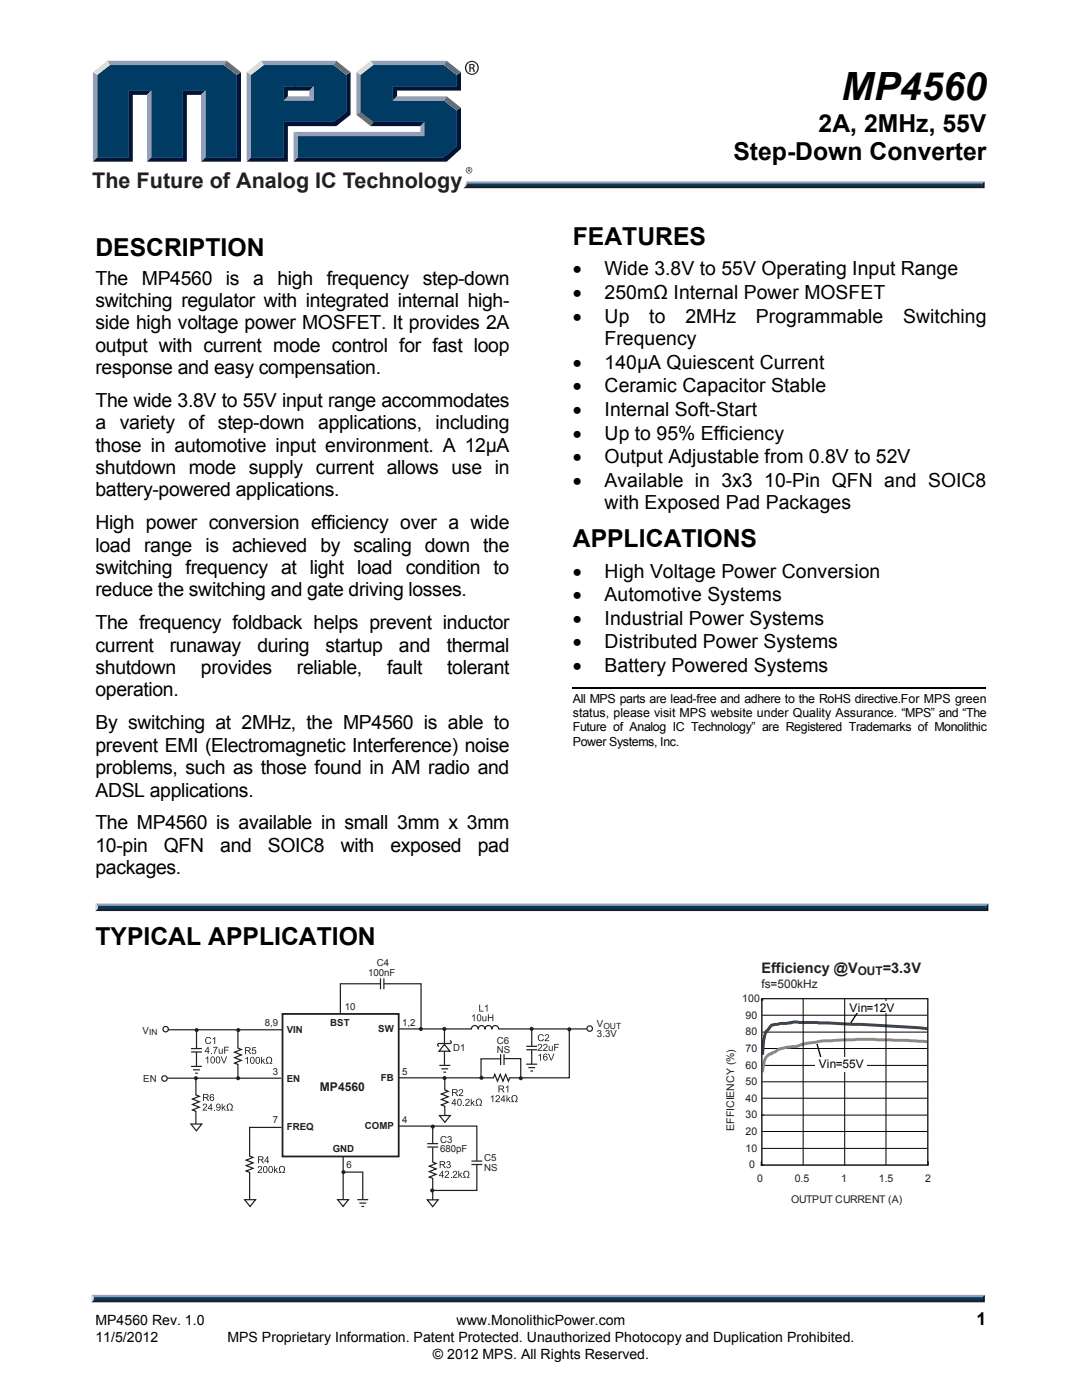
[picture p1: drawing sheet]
<svg xmlns="http://www.w3.org/2000/svg" width="216mm" height="279mm" viewBox="0 0 216 279" stroke-linecap="round" stroke-linejoin="round" font-family="sans-serif">
<path d="M18.7 259.2h177.4l.4 .7h-178.3z" fill="#231f20"/>
<path d="M18.3 258.4h178.2l-.4 .8h-177.4z" fill="#94a0b9"/>
<path d="M196.5 258.4v1.5l-.4-.4v-.6z" fill="#001339"/>
<path d="M18.7 258.9h177.4v.6h-177.4z" fill="#003b63"/>
<g fill="#dcddde">
<path d="M18.2 258.4l.5 .5v.5l-.5 .5z"/>
<path d="M93 36.2h.6l-.5 1.4h-.6z"/>
</g>
<path d="M93 36.2h103.5l-.4 .7h-102.8z" fill="#94a0b9"/>
<path d="M92.5 37.6l.8-.7h102.8l.4 .7z" fill="#231f20"/>
<path d="M196.1 36.6l.4-.4v1.4l-.4-.4z" fill="#001339"/>
<path d="M93.2 36.6h102.9v.6h-103.1z" fill="#003b63"/>
<path d="M56.6 20.1l.9-.9h4.2l.9 .9z" fill="#94a0b9"/>
<g fill="#003b63">
<path d="M19.4 15l2.5-2h22.8l2.5 2v16.4h-6.2v-13.3h-4.6v13.3h-6.2v-13.3h-4.6v13.3h-6.2z"/>
<path d="M50.1 15l2.5-2h6.8v4.2h-2.8v2.9h6v-2.9h-4v-4.2h7.9l2.6 2v7.3l-2.6 2h-9.9v7.1h-6.5z"/>
<path d="M59.3 27.2h25.3v-2.9h-10.2l-2.6-2v-7.3l2.6-2h14.1l2.6 2v2.2h-12.7v2.9h10.1l2.6 2v7l-2.6 2.3h-29.2z"/>
</g>
<path d="M73.9 12.1h15.2l-.6 .9h-14z" fill="#94a0b9"/>
<path d="M71.1 14.4l2.8-2.3 .6 .9-2.5 2z" fill="#dcddde"/>
<path d="M71.1 14.4l.9 .6v7.3l-.9 .6z" fill="#94a0b9"/>
<path d="M71.1 22.9l.9-.6 2.5 2-.6 .9z" fill="#547194"/>
<path d="M74.5 24.3h10.2l-.8 .9h-10z" fill="#001339"/>
<g fill="#94a0b9">
<path d="M58.6 26.3h25.3v-1.1l.8-.9v2.9h-25.3z"/>
<path d="M58.6 26.3l.8 .9v4.2l-.8 .9z"/>
</g>
<path d="M78.4 17.2h12.7v-2.2l.9-.6v3.7h-12.8v1.1l-.8 .9z" fill="#001339"/>
<path d="M78.4 20.1l.8-.9h9.9l-.5 .9z" fill="#94a0b9"/>
<path d="M89.1 19.2l2.9 2.3-.9 .6-2.6-2z" fill="#547194"/>
<g fill="#001339">
<path d="M58.6 32.3l.8-.9h29.1l2.6-2.3v-7l.9-.6v8.2l-2.9 2.6z"/>
<path d="M56.6 24.3h9.9l2.6-2v-7.3l.8-.6v8.5l-2.8 2.3h-9.6v7.1h-8.3l.9-.9h6.5z"/>
</g>
<path d="M67.1 12.1l2.8 2.3-.8 .6-2.6-2z" fill="#547194"/>
<path d="M52.1 12.1h15l-.6 .9h-13.9z" fill="#94a0b9"/>
<path d="M49.2 14.4l2.9-2.3 .5 .9-2.5 2z" fill="#dcddde"/>
<g fill="#94a0b9">
<path d="M49.2 14.4l.9 .6v16.4l-.9 .9z"/>
<path d="M61.7 18.1l.9-.9v2.9l-.9-.9z"/>
</g>
<g fill="#001339">
<path d="M56.6 17.2h6l-.9 .9h-4.2v1.1l-.9 .9z"/>
<path d="M47.2 15l.9-.6v17.9h-8l.9-.9h6.2z"/>
</g>
<path d="M45.2 12.1l2.9 2.3-.9 .6-2.5-2z" fill="#547194"/>
<path d="M21.4 12.1h23.8l-.5 .9h-22.8z" fill="#94a0b9"/>
<path d="M18.5 14.4l2.9-2.3 .5 .9-2.5 2z" fill="#dcddde"/>
<path d="M18.5 14.4l.9 .6v16.4l-.9 .9z" fill="#94a0b9"/>
<path d="M25.6 18.1h4.6l-.9 .8h-2.8v13.4h-8l.9-.9h6.2z" fill="#001339"/>
<path d="M29.3 18.9l.9-.8v13.3l-.9 .9z" fill="#94a0b9"/>
<path d="M36.4 18.1h4.6l-.9 .8h-2.8v13.4h-8l.9-.9h6.2z" fill="#001339"/>
<path d="M40.1 18.9l.9-.8v13.3l-.9 .9z" fill="#94a0b9"/>
<path d="M89.1 12.1l2.9 2.3-.9 .6-2.6-2z" fill="#547194"/>
<g fill="#231f20">
<path d="M92.8 13.5a1.4 1.4 0 0 1 2.8 0 1.4 1.4 0 0 1-2.8 0zM93 13.5a1.16 1.16 0 0 0 2.3 0 1.16 1.16 0 0 0-2.3 0zM93.6 12.8a.78 .78 0 0 1 1.1 .4l-.3 .4 .2 .2 .2 .6h-.3l-.2-.6-.2-.1h-.2v.7h-.3zM93.9 13v.5l.5-.1-.1-.4z"/>
<path d="M92.9 34a.65 .65 0 0 1 1.3 0 .65 .65 0 0 1-1.3 0zM93.1 34a.54 .54 0 0 0 1 0 .54 .54 0 0 0-1 0zM93.4 33.6l.4 .1-.1 .3 .2 .4-.3-.4-.2 .4zM93.5 33.7v.3l.2-.1v-.2z"/>
</g>
<path d="M114.3 137.3h82.4" fill="none" stroke="#000" stroke-width=".34"/>
<path d="M19.5 181.1h177.3l.4 .7h-178.1z" fill="#231f20"/>
<path d="M19.1 180.3h178.1l-.4 .8h-177.3z" fill="#94a0b9"/>
<path d="M197.2 180.3v1.5l-.4-.4v-.6z" fill="#001339"/>
<path d="M19.5 180.8h177.3v.6h-177.3z" fill="#003b63"/>
<path d="M19 180.3l.5 .5v.6l-.5 .4z" fill="#dcddde"/>
<g fill="#231f20" stroke="#231f20" stroke-width=".24">
<path d="M38.1 212.8h2.2z"/>
<path d="M38.1 209.9h2.2z"/>
</g>
<path d="M38.1 209.3h2.2M38.5 213.5h1.4M38.9 214.2h.6M39.2 209.9v2.9M39.2 205.5v3.7" fill="none" stroke="#231f20" stroke-width=".24"/>
<g fill="#231f20">
<path d="M41.1 207.1l.7-.1 .3 .3-.2 .1a.49 .49 0 0 0-.7-.2 .49 .49 0 0 0 0 .8 .42 .42 0 0 0 .4 .2 .42 .42 0 0 0 .4-.3h.1a.68 .68 0 0 1-1 .3 .68 .68 0 0 1 0-1.1z"/>
<path d="M42.4 207.3l.5-.3v1.4h-.1v-1.1l-.4 .2z"/>
<path d="M42.1 210.1h.2v.2h-.2z"/>
<path d="M42.5 208.9h.9l-.5 1.4h-.2l.1-.4 .4-.8h-.7z"/>
<path d="M43.6 209.3h.2v.5a.25 .25 0 0 0 .3 .4 .25 .25 0 0 0 .2-.4v-.5h.1v1h-.1v-.2a.35 .35 0 0 1-.4 .2 .35 .35 0 0 1-.3-.4z"/>
<path d="M44.7 208.9h1v.2h-.8v.4h.7v.2h-.7v.6h-.2z"/>
<path d="M41 211.2l.5-.4v1.4h-.1v-1.1l-.4 .2z"/>
<path d="M44.1 210.8h.2l.4 1.3 .4-1.3h.2l-.5 1.4h-.2z"/>
<path d="M91.7 217.5a.48 .48 0 0 1 .7 .2 .48 .48 0 0 1-.4 .6l-.2 .3h.6v.1h-.9l.2-.3a.72 .72 0 0 0 .5-.8l-.3-.1-.2 .3h-.1z"/>
<path d="M92.4 220.5h.2v.2h-.2z"/>
<path d="M93 219.4a.48 .48 0 0 1 .7 .2 .48 .48 0 0 1-.4 .6l-.3 .3h.7v.2h-.9l.1-.3a.72 .72 0 0 0 .6-.9l-.3-.1-.2 .3h-.2z"/>
<path d="M93.9 219.3h.2v.8l.4-.4h.2l-.3 .3 .4 .7h-.2l-.4-.5-.1 .5h-.2z"/>
<path d="M95.1 219.4a.66 .66 0 0 1 1 .2 .66 .66 0 0 1-.3 .9h.4v.2h-.6l.3-.4a.5 .5 0 0 0 0-.7 .5 .5 0 0 0-.7 0 .5 .5 0 0 0 0 .7l.2 .4h-.5v-.2h.4a.72 .72 0 0 1-.2-1.1z"/>
<path d="M100.9 217l.5-.4v1.4h-.1v-1.1l-.4 .2z"/>
<path d="M97.9 218.9l.5-.3v1.4h-.1v-1.1l-.4 .2z"/>
<path d="M99 218.7a.48 .48 0 0 1 .7 .2 .48 .48 0 0 1-.3 .6l-.3 .3h.7v.2h-1l.2-.3a.72 .72 0 0 0 .5-.9l-.3-.1-.1 .3h-.2z"/>
<path d="M101.1 218.6h.1v.8l.4-.4h.3l-.4 .3 .4 .7h-.2l-.3-.6-.2 .6h-.1z"/>
<path d="M102.2 218.7a.66 .66 0 0 1 1 .1 .66 .66 0 0 1-.3 1h.4v.2h-.6l.3-.4a.5 .5 0 0 0 0-.7 .5 .5 0 0 0-.7 0 .5 .5 0 0 0 0 .7l.3 .4h-.6v-.2h.4a.72 .72 0 0 1-.2-1.1z"/>
<path d="M41.5 208.9h.1v.9h.2v.2h-.2v.3h-.1v-.3h-.6zM41.5 209.2l-.5 .6h.5z"/>
<path d="M42.2 210.9a.49 .49 0 0 1 .6 .1 .49 .49 0 0 1 .1 .5 .5 .5 0 0 1-.5 .7 .5 .5 0 0 1-.4-.7zM42.2 211.1a.64 .64 0 0 0 .3 1 .64 .64 0 0 0-.2-1.1z"/>
<path d="M43.3 210.9a.49 .49 0 0 1 .5 .1 .49 .49 0 0 1 .2 .5 .5 .5 0 0 1-.5 .7 .5 .5 0 0 1-.4-.7zM43.3 211.1a.64 .64 0 0 0 .3 1 .64 .64 0 0 0-.2-1.1z"/>
<path d="M90.2 217.4h.6a.38 .38 0 0 1 .5 .3 .38 .38 0 0 1-.4 .4l.5 .6h-.2l-.4-.5-.2-.1h-.2v.6h-.2zM90.4 217.5v.5h.4a.24 .24 0 0 0 .3-.2 .24 .24 0 0 0-.3-.3z"/>
<path d="M90.7 219.3h.2v.9h.1v.1h-.1v.4h-.2v-.4h-.6zM90.7 219.6l-.4 .6h.4z"/>
<path d="M91.4 219.4a.49 .49 0 0 1 .6 0 .49 .49 0 0 1 .1 .6 .5 .5 0 0 1-.4 .7 .5 .5 0 0 1-.5-.7zM91.5 219.5a.64 .64 0 0 0 .3 1 .64 .64 0 0 0-.2-1z"/>
<path d="M99.5 216.6h.6a.38 .38 0 0 1 .5 .4 .38 .38 0 0 1-.4 .4l.5 .6h-.2l-.4-.5-.2-.1h-.2v.6h-.2zM99.7 216.8v.4h.3a.24 .24 0 0 0 .4-.2 .24 .24 0 0 0-.3-.2z"/>
<path d="M100.5 218.6h.2v.9h.1v.1h-.1v.4h-.2v-.4h-.6zM100.5 218.8l-.4 .7h.4z"/>
</g>
<path d="M56.4 202.4h23.2v28.4h-23.2z" fill="none" stroke="#231f20" stroke-width=".36"/>
<path d="M79.5 205.3h14.6a.68 .68 0 0 1 .6-.6 .68 .68 0 0 1 .7 .6 .68 .68 0 0 1 .7-.6 .68 .68 0 0 1 .7 .6 .68 .68 0 0 1 .7-.6 .68 .68 0 0 1 .6 .6 .68 .68 0 0 1 .7-.6 .68 .68 0 0 1 .7 .6h17.6" fill="none" stroke="#231f20" stroke-width=".24"/>
<g fill="#231f20">
<path d="M95.6 200.5h.2v1.2h.7v.2h-.9z"/>
<path d="M96.8 200.8l.5-.3v1.4h-.2v-1.1l-.3 .2z"/>
<path d="M94.2 202.8l.5-.4v1.4h-.2v-1.1l-.3 .2z"/>
<path d="M96.3 202.8h.1v.6a.25 .25 0 0 0 .3 .3 .25 .25 0 0 0 .2-.4v-.5h.2v1h-.2v-.1a.35 .35 0 0 1-.4 .1 .35 .35 0 0 1-.2-.4z"/>
<path d="M97.4 202.4h.1v.6h.8v-.6h.1v1.4h-.1v-.6h-.8v.6h-.1z"/>
<path d="M95.3 202.5a.49 .49 0 0 1 .6 .1 .49 .49 0 0 1 .1 .5 .5 .5 0 0 1-.4 .7 .5 .5 0 0 1-.5-.7zM95.4 202.7a.64 .64 0 0 0 .3 1 .64 .64 0 0 0-.2-1.1z"/>
</g>
<g fill="#231f20" stroke="#231f20" stroke-width=".24">
<path d="M105 212.4h2.2z"/>
<path d="M105 209.5h2.2z"/>
</g>
<path d="M105 208.8h2.2M105.4 213.1h1.4M105.8 213.7h.6M106.1 209.5v2.9M106.1 205.3v3.5" fill="none" stroke="#231f20" stroke-width=".24"/>
<g fill="#231f20">
<path d="M107.5 206.6l.7-.2 .3 .4h-.2a.49 .49 0 0 0-.7-.1 .49 .49 0 0 0 0 .7 .42 .42 0 0 0 .4 .3 .42 .42 0 0 0 .4-.4h.1a.68 .68 0 0 1-1 .4 .68 .68 0 0 1 0-1.1z"/>
<path d="M108.8 206.5a.48 .48 0 0 1 .8 .2 .48 .48 0 0 1-.4 .7l-.3 .2h.7v.2h-.9l.1-.3a.72 .72 0 0 0 .5-.9h-.3l-.1 .2h-.2z"/>
<path d="M107.4 208.4a.48 .48 0 0 1 .8 .2 .48 .48 0 0 1-.4 .7l-.3 .3h.7v.1h-.9l.1-.3a.72 .72 0 0 0 .5-.9h-.3l-.1 .2h-.2z"/>
<path d="M108.5 208.4a.48 .48 0 0 1 .7 .2 .48 .48 0 0 1-.4 .7l-.2 .3h.7v.1h-1l.2-.3a.72 .72 0 0 0 .5-.9h-.3l-.1 .2h-.2z"/>
<path d="M109.5 208.7h.2v.6a.25 .25 0 0 0 .2 .3 .25 .25 0 0 0 .2-.3v-.6h.2v1h-.2v-.1a.35 .35 0 0 1-.4 .1 .35 .35 0 0 1-.2-.4z"/>
<path d="M110.6 208.3h.9v.2h-.7v.4h.6v.2h-.6v.6h-.2z"/>
<path d="M107.4 210.6l.5-.3v1.4h-.1v-1.1l-.4 .2z"/>
<path d="M109.4 210.3h.2l.4 1.2 .4-1.2h.2l-.5 1.4h-.2z"/>
<path d="M108.5 210.4l.5-.1 .2 .3h-.1a.28 .28 0 0 0-.4-.2 .28 .28 0 0 0-.2 .4v.1a.44 .44 0 0 1 .7 .2 .44 .44 0 0 1-.3 .6 .44 .44 0 0 1-.5-.5zM108.6 211.2a.3 .3 0 0 0 .6 0 .3 .3 0 0 0-.6 0z"/>
</g>
<path d="M33.5 205.5h22.8M88.8 215.3v2.2l.6 .3-1.3 .5 1.3 .6-1.3 .5 1.3 .6-1.3 .5 .7 .3v1.9M113.6 205.3v9.8h-11.9l-.3 .7-.5-1.4-.5 1.4-.6-1.4-.5 1.4-.6-1.4-.2 .7h-18.9M68.5 230.9v8.5" fill="none" stroke="#231f20" stroke-width=".24"/>
<g fill="#231f20">
<circle cx="39.2" cy="205.6" r=".41"/>
<circle cx="47.5" cy="205.6" r=".41"/>
<circle cx="47.5" cy="215.2" r=".41"/>
<circle cx="39.1" cy="215.2" r=".41"/>
<circle cx="88.7" cy="205.4" r=".41"/>
<circle cx="84" cy="205.4" r=".41"/>
<circle cx="106.1" cy="205.3" r=".41"/>
<circle cx="96.1" cy="215.1" r=".41"/>
<circle cx="103.9" cy="215.2" r=".41"/>
<circle cx="113.6" cy="205.4" r=".41"/>
<circle cx="88.7" cy="215.1" r=".41"/>
<circle cx="86.4" cy="224.8" r=".41"/>
<circle cx="86.2" cy="237.6" r=".41"/>
<circle cx="68.5" cy="233.9" r=".41"/>
</g>
<path d="M33.4 215.2h22.7M47.5 205.6v3.6l.7 .2-1.4 .6 1.4 .5-1.4 .6 1.4 .5-1.4 .6 .7 .2v2.8" fill="none" stroke="#231f20" stroke-width=".24"/>
<g fill="#231f20">
<path d="M50.4 209h.7v.2h-.6v.3a.46 .46 0 0 1 .6 .3 .46 .46 0 0 1-.3 .6 .46 .46 0 0 1-.6-.4h.2a.29 .29 0 0 0 .4 .1 .29 .29 0 0 0 .1-.4 .29 .29 0 0 0-.5 0h-.1z"/>
<path d="M49 211.3l.5-.4v1.4h-.2v-1.1l-.3 .2z"/>
<path d="M52.1 210.9h.2v.8l.4-.4h.2l-.4 .4 .4 .6h-.2l-.3-.5-.1 .5h-.2z"/>
<path d="M53.2 211.1a.66 .66 0 0 1 1 .1 .66 .66 0 0 1-.2 1l.3-.1v.2h-.5l.2-.4a.5 .5 0 0 0 .1-.7 .5 .5 0 0 0-.8 0 .5 .5 0 0 0 .1 .7l.2 .4h-.5v-.2l.3 .1a.72 .72 0 0 1-.2-1.1z"/>
<path d="M48.9 209h.6a.38 .38 0 0 1 .5 .3 .38 .38 0 0 1-.4 .4l.5 .7h-.2l-.4-.6h-.2h-.2v.6h-.2zM49.1 209.1v.5h.4a.24 .24 0 0 0 .3-.2 .24 .24 0 0 0-.3-.3z"/>
<path d="M50.1 211a.49 .49 0 0 1 .6 .1 .49 .49 0 0 1 .1 .5 .5 .5 0 0 1-.4 .7 .5 .5 0 0 1-.5-.7zM50.2 211.2a.64 .64 0 0 0 .3 1 .64 .64 0 0 0-.2-1.1z"/>
<path d="M51.2 211a.49 .49 0 0 1 .6 .1 .49 .49 0 0 1 .1 .5 .5 .5 0 0 1-.5 .7 .5 .5 0 0 1-.4-.7zM51.2 211.2a.64 .64 0 0 0 .3 1 .64 .64 0 0 0-.2-1.1z"/>
</g>
<path d="M56.2 225h-6.4v5.7l.7 .3-1.4 .5 1.4 .6-1.4 .5 1.4 .6-1.4 .5 .7 .3v5.4M67.4 239.4h2.1l-1 1.4z" fill="none" stroke="#231f20" stroke-width=".24"/>
<g fill="#231f20">
<path d="M51.6 232.8a.48 .48 0 0 1 .7 .2 .48 .48 0 0 1-.4 .7l-.3 .2h.7v.2h-.9l.1-.3a.72 .72 0 0 0 .5-.9h-.3l-.1 .2h-.2z"/>
<path d="M54.7 232.7h.1v.8l.4-.4h.3l-.4 .4 .4 .6h-.2l-.3-.5-.2 .5h-.1z"/>
<path d="M55.8 232.8a.66 .66 0 0 1 1 .2 .66 .66 0 0 1-.3 .9h.4v.2h-.5l.2-.4a.5 .5 0 0 0 0-.7 .5 .5 0 0 0-.7 0 .5 .5 0 0 0 0 .7l.3 .4h-.6v-.2h.4a.72 .72 0 0 1-.2-1.1z"/>
<path d="M89.2 231.8a.37 .37 0 0 1 .6 0 .37 .37 0 0 1-.1 .6 .43 .43 0 0 1 0 .7 .43 .43 0 0 1-.6-.3l.1-.1a.28 .28 0 0 0 .3 .3 .28 .28 0 0 0 .3-.4 .28 .28 0 0 0-.4-.1v-.2a.24 .24 0 0 0 .3-.2 .24 .24 0 0 0-.2-.3 .24 .24 0 0 0-.3 .3h-.1z"/>
<path d="M88.9 233.8a.48 .48 0 0 1 .7 .2 .48 .48 0 0 1-.4 .6l-.3 .3h.7v.2h-.9l.1-.4a.72 .72 0 0 0 .6-.8l-.3-.1-.2 .3h-.2z"/>
<path d="M89.9 234.9h.2v.2h-.2z"/>
<path d="M90.5 233.8a.48 .48 0 0 1 .7 .2 .48 .48 0 0 1-.4 .6l-.2 .3h.6v.2h-.9l.1-.4a.72 .72 0 0 0 .6-.8l-.3-.1-.2 .3h-.2z"/>
<path d="M91.5 233.7h.1v.8l.4-.5h.2l-.3 .4 .4 .7h-.2l-.4-.6-.1 .6h-.1z"/>
<path d="M92.6 233.8a.66 .66 0 0 1 1 .1 .66 .66 0 0 1-.3 1h.4v.2h-.6l.3-.4a.5 .5 0 0 0 0-.7 .5 .5 0 0 0-.7-.1 .5 .5 0 0 0 0 .8l.3 .4h-.6v-.2h.4a.72 .72 0 0 1-.2-1.1z"/>
<path d="M51.5 230.8h.6a.38 .38 0 0 1 .5 .3 .38 .38 0 0 1-.4 .4l.5 .7h-.2l-.4-.6-.2-.1h-.2v.7h-.2zM51.7 230.9v.5h.4a.24 .24 0 0 0 .3-.2 .24 .24 0 0 0-.3-.3z"/>
<path d="M53.4 230.8h.1v.9h.2v.1h-.2v.4h-.2v-.4h-.6zM53.3 231l-.4 .7h.4z"/>
<path d="M52.7 232.8a.49 .49 0 0 1 .6 0 .49 .49 0 0 1 .1 .6 .5 .5 0 0 1-.5 .7 .5 .5 0 0 1-.4-.7zM52.7 232.9a.64 .64 0 0 0 .3 1 .64 .64 0 0 0-.2-1z"/>
<path d="M53.7 232.8a.49 .49 0 0 1 .6 0 .49 .49 0 0 1 .1 .6 .5 .5 0 0 1-.4 .7 .5 .5 0 0 1-.5-.7zM53.8 232.9a.64 .64 0 0 0 .3 1 .64 .64 0 0 0-.2-1z"/>
<path d="M87.7 231.7h.6a.38 .38 0 0 1 .5 .4 .38 .38 0 0 1-.4 .4l.5 .6h-.2l-.3-.5-.3-.1h-.2v.6h-.2zM87.9 231.9v.4h.4a.24 .24 0 0 0 .3-.2 .24 .24 0 0 0-.2-.2z"/>
<path d="M88.2 233.7h.2v.9h.2v.1h-.2v.4h-.2v-.4h-.6zM88.2 233.9l-.4 .7h.4z"/>
</g>
<g fill="none" stroke="#231f20" stroke-width=".24">
<path d="M75.9 196.3h-8v6.1M76.6 196.3h7.4v9.1M76.6 195.2v2.2M39.1 215.2v3.3l.7 .3-1.4 .5 1.4 .6-1.4 .5 1.4 .6-1.4 .5 .7 .3v2.5M88.1 213.3h1.3M88.5 214h.5M88.7 208.4l1.1 1.4h-2.2zM88.7 205.4v2.9M88.7 209.7v3M89.8 207.7l.2 .1-.1 .4-2.3 .1-.3 .2 .3 .3M99.9 211.3h-3.9v3.5M100.6 211.3h3.3v3.9"/>
<path d="M100.6 210.4v2.2M48.8 239.4h2.2l-1.1 1.4zM68.5 233.9h3.9v5.5M79.6 224.7h15.5v7M85.3 239.5h2.1l-1.1 1.3zM85.3 228.9h2.1M86.3 224.6v3.6M86.3 229v2.9l.7 .3-1.3 .5 1.3 .6-1.3 .5 1.3 .6-1.3 .5 .6 .3v4.3M87.7 222.6h2.2l-1.1 1.4zM94.1 232.4h2.1M95.1 232.4v5.2h-8.9M71.7 240.1h1.4"/>
<path d="M72.1 240.8h.6"/>
<circle cx="32.8" cy="215.2" r=".54"/>
<circle cx="33.1" cy="205.4" r=".54"/>
<circle cx="117.7" cy="205.3" r=".54"/>
</g>
<g fill="#231f20" stroke="#231f20" stroke-width=".24">
<path d="M87.7 212.6h2.1z"/>
<path d="M85.3 228.2h2.1z"/>
<path d="M94.1 231.7h2.1z"/>
<path d="M71.3 239.4h2.2z"/>
<path d="M75.9 195.2v2.2z"/>
<path d="M99.9 210.4v2.2z"/>
</g>
<g fill="#231f20">
<path d="M40.6 220.4a.48 .48 0 0 1 .7 .2 .48 .48 0 0 1-.4 .6l-.2 .3h.6v.1h-.9l.2-.3a.72 .72 0 0 0 .5-.8l-.3-.1-.2 .3h-.1z"/>
<path d="M42.7 221.4h.2v.2h-.2z"/>
<path d="M44.2 220.3h.2v.7l.4-.4h.2l-.3 .4 .4 .6h-.2l-.4-.5-.1 .5h-.2z"/>
<path d="M45.4 220.4a.66 .66 0 0 1 1 .1 .66 .66 0 0 1-.3 1h.4v.1h-.6l.3-.3a.5 .5 0 0 0 0-.8 .5 .5 0 0 0-.7 0 .5 .5 0 0 0 0 .8l.2 .3h-.5v-.1h.3a.72 .72 0 0 1-.1-1.1z"/>
<path d="M40.5 218.3h.6a.38 .38 0 0 1 .5 .3 .38 .38 0 0 1-.4 .5l.5 .6h-.2l-.4-.5-.2-.1h-.2v.6h-.2zM40.7 218.5v.4h.4a.24 .24 0 0 0 .3-.2 .24 .24 0 0 0-.3-.2z"/>
<path d="M42 218.5l.5-.2 .2 .4h-.2a.28 .28 0 0 0-.3-.2 .28 .28 0 0 0-.2 .3v.2a.44 .44 0 0 1 .7 .2 .44 .44 0 0 1-.4 .6 .44 .44 0 0 1-.5-.5zM42 219.3a.3 .3 0 0 0 .6 0 .3 .3 0 0 0-.6 0z"/>
<path d="M42.1 220.3h.1v.9h.2v.1h-.2v.3h-.1v-.3h-.6zM42.1 220.5l-.5 .7h.5z"/>
<path d="M43.2 220.4a.55 .55 0 0 1 .8 0 .55 .55 0 0 1 0 .8 .44 .44 0 0 1-.3 .5 .44 .44 0 0 1-.6-.4h.2a.32 .32 0 0 0 .5 .1 .32 .32 0 0 0 .1-.4 .44 .44 0 0 1-.7 0 .44 .44 0 0 1 0-.6zM43.3 220.7a.29 .29 0 0 0 .5 0 .29 .29 0 0 0-.5 0z"/>
</g>
<path d="M38.1 224.3h2.2l-1.1 1.4z" fill="none" stroke="#231f20" stroke-width=".24"/>
<g fill="none" stroke="#050100" stroke-width=".2">
<path d="M151.9 199.6h.4M160.3 199.4v33M168.6 199.3v33.1M176.8 199.4v33M152 219.2h33.1M152 215.9h33.1M152 212.6h33.1M152 209.3h33.1M152 206h33.1M152 202.6h33.1M151.9 231.9v.6h.4M152 222.5h33.1"/>
<path d="M152 229.2h33.1M152 225.8h33.1M185.2 231.9v.6"/>
</g>
<path d="M152 199.3v33.2h33.1v-33.2" fill="none" stroke="#808084" stroke-width=".2"/>
<path d="M185.1 205.3l-13.2-.9-10-.3a24.4 24.4 0 0 0-6.8 .3 1.67 1.67 0 0 0-1.9 1.2 3.3 3.3 0 0 0-.9 2.5l-.1 2.1" fill="none" stroke="#323362" stroke-width=".59"/>
<path d="M185.1 207.9a167.3 167.3 0 0 0-18.7-.3 29.1 29.1 0 0 0-6.5 .9l-.7 .3a9.5 9.5 0 0 0-4.2 .8l-1 .6a2.3 2.3 0 0 0-1.7 2.3l-.1 1.2" fill="none" stroke="#a65ca4" stroke-width=".59"/>
<path d="M152 199.3h33.1v33.2h-33.1z" fill="none" stroke="#231f20" stroke-width=".26"/>
<path d="M163 208.3l.8 2.8M171.1 202.1l-1.4 2.1" fill="none" stroke="#050100" stroke-width=".26"/>
<g fill="#fff">
<path d="M162.6 211h10.3v2.9h-10.3z"/>
<path d="M169.5 199.9h9.7v2.2h-9.7z"/>
</g>
<text font-size="7.8" x="167.9" y="20">MP4560</text>
<g font-size="4.9">
<text x="163.3" y="26.2">2A, 2MHz, 55V</text>
<text x="146.3" y="31.9">Step-Down Converter</text>
<text x="19" y="51.1">DESCRIPTION</text>
<text x="114.3" y="49">FEATURES</text>
<text x="114.3" y="109.2">APPLICATIONS</text>
<text x="19" y="188.6">TYPICAL APPLICATION</text>
</g>
<text font-size="4.3" fill="#231f20" x="18.4" y="37.5">The Future of Analog IC Technology</text>
<g font-size="3.9">
<text x="19" y="56.8">The MP4560 is</text>
<text x="50.5" y="56.8">a high</text>
<text x="65.2" y="56.8">frequency step-down</text>
<text x="114.3" y="54.9">•</text>
<text x="114.3" y="59.7">•</text>
<text x="120.7" y="54.9">Wide 3.8V to 55V Operating Input Range</text>
<text x="120.7" y="59.7">250mΩ Internal Power MOSFET</text>
<text x="19" y="61.3">switching regulator with integrated internal high-</text>
<text x="19" y="65.7">side high voltage power MOSFET. It provides 2A</text>
<text x="114.3" y="64.4">•</text>
<text x="120.7" y="64.4">Up</text>
<text x="129.6" y="64.4">to</text>
<text x="136.8" y="64.4">2MHz</text>
<text x="150.8" y="64.4">Programmable</text>
<text x="180.2" y="64.4">Switching</text>
<text x="19" y="70.2">output with current mode control for fast loop</text>
<text x="120.6" y="68.9">Frequency</text>
<text x="19" y="74.6">response and easy compensation.</text>
<text x="114.3" y="73.6">•</text>
<text x="120.7" y="73.6">140μA Quiescent Current</text>
<text x="19" y="81.2">The wide 3.8V to 55V input range accommodates</text>
<text x="114.3" y="78.3">•</text>
<text x="114.3" y="83">•</text>
<text x="120.7" y="78.3">Ceramic Capacitor Stable</text>
<text x="120.7" y="83">Internal Soft-Start</text>
<text x="19" y="85.7">a</text>
<text x="23.9" y="85.7">variety of step-down applications, including</text>
<text x="114.3" y="87.8">•</text>
<text x="120.7" y="87.8">Up to 95% Efficiency</text>
<text x="19" y="90.1">those in automotive input environment. A 12µA</text>
<text x="19" y="94.6">shutdown mode supply current allows use in</text>
<text x="114.3" y="92.5">•</text>
<text x="120.7" y="92.5">Output Adjustable from 0.8V to 52V</text>
<text x="19" y="99.1">battery-powered applications.</text>
<text x="114.3" y="97.2">•</text>
<text x="120.7" y="101.7">with Exposed Pad Packages</text>
<text x="120.7" y="97.2">Available in 3x3 10-Pin QFN and SOIC8</text>
<text x="19" y="105.6">High power conversion efficiency over a wide</text>
<text x="19" y="110.1">load range is achieved by scaling down the</text>
<text x="19" y="114.6">switching frequency at light load condition to</text>
<text x="19" y="119">reduce the switching and gate driving losses.</text>
<text x="114.3" y="115.3">•</text>
<text x="114.3" y="120">•</text>
<text x="120.7" y="115.3">High Voltage Power Conversion</text>
<text x="120.7" y="120">Automotive Systems</text>
<text x="19" y="125.6">The frequency foldback helps prevent inductor</text>
<text x="114.3" y="124.7">•</text>
<text x="120.7" y="124.7">Industrial Power Systems</text>
<text x="19" y="130.1">current</text>
<text x="33.9" y="130.1">runaway</text>
<text x="51.4" y="130.1">during</text>
<text x="65" y="130.1">startup</text>
<text x="79.6" y="130.1">and</text>
<text x="89.1" y="130.1">thermal</text>
<text x="114.3" y="129.4">•</text>
<text x="120.7" y="129.4">Distributed Power Systems</text>
<text x="19" y="134.5">shutdown</text>
<text x="40.1" y="134.5">provides</text>
<text x="59.3" y="134.5">reliable,</text>
<text x="77.2" y="134.5">fault</text>
<text x="89.2" y="134.5">tolerant</text>
<text x="114.3" y="134.1">•</text>
<text x="120.7" y="134.1">Battery Powered Systems</text>
<text x="19" y="139">operation.</text>
<text x="19" y="145.6">By switching at 2MHz, the MP4560 is able to</text>
<text x="19" y="150.1">prevent EMI (Electromagnetic Interference) noise</text>
<text x="19" y="154.5">problems, such as those found in AM radio and</text>
<text x="19" y="159">ADSL applications.</text>
<text x="19" y="165.5">The MP4560 is available in small 3mm x 3mm</text>
<text x="19" y="170">10-pin</text>
<text x="32.7" y="170">QFN</text>
<text x="43.9" y="170">and</text>
<text x="53.5" y="170">SOIC8</text>
<text x="68" y="170">with</text>
<text x="77.9" y="170">exposed</text>
<text x="95.3" y="170">pad</text>
<text x="19" y="174.5">packages.</text>
</g>
<text font-size="3.5" x="194.9" y="264.5">1</text>
<g font-size="2.9" fill="#231f20">
<text x="151.9" y="194.1">Efficiency @V</text>
<text x="176.1" y="194.1">=3.3V</text>
</g>
<g font-size="2.8">
<text x="19" y="267.9">11/5/2012</text>
<text x="19" y="264.5">MP4560 Rev. 1.0</text>
<text x="45.4" y="267.9">MPS Proprietary Information. Patent Protected. Unauthorized Photocopy and Duplication Prohibited.</text>
<text x="91.1" y="264.5">www.MonolithicPower.com</text>
<text x="86.4" y="271.1">© 2012 MPS. All Rights Reserved.</text>
</g>
<g font-size="2.5">
<text x="114.3" y="140.3">All MPS parts are lead-free and adhere to the RoHS directive.For MPS green</text>
<text x="114.3" y="143.1">status, please visit MPS website under Quality Assurance. “MPS” and “The</text>
<text x="114.3" y="145.9">Future of Analog IC Technology” are Registered Trademarks of Monolithic</text>
<text x="114.3" y="148.8">Power Systems, Inc.</text>
</g>
<g font-size="2.4" fill="#231f20">
<text x="151.9" y="197.2">fs=500kHz</text>
<text x="171.1" y="194.6">OUT</text>
<text x="63.8" y="217.7">MP4560</text>
</g>
<g font-size="2.4" fill="#050100">
<text x="169.5" y="202">Vin=12V</text>
<text x="163.4" y="213.1">Vin=55V</text>
</g>
<g font-size="2.1" fill="#231f20">
<text x="148.1" y="200">100</text>
<text x="148.8" y="203.3">90</text>
<text x="148.8" y="209.9">70</text>
<text x="148.8" y="206.7">80</text>
<text x="148.8" y="213.3">60</text>
<text x="148.8" y="219.8">40</text>
<text x="148.8" y="216.6">50</text>
<text x="146.5" y="225.7" transform="rotate(-90 146.5 225.7)">EFFICIENCY (%)</text>
<text x="148.8" y="226.5">20</text>
<text x="148.8" y="223.2">30</text>
<text x="148.8" y="229.9">10</text>
<text x="149.5" y="233.1">0</text>
<text x="151.1" y="236">0</text>
<text x="158.6" y="236">0.5</text>
<text x="167.9" y="236">1</text>
<text x="175.4" y="236">1.5</text>
<text x="184.6" y="236">2</text>
<text x="157.9" y="240">OUTPUT CURRENT (A)</text>
</g>
<g font-size="1.9" fill="#231f20">
<text x="73.4" y="194.7">100nF</text>
<text x="75.2" y="192.8">C4</text>
<text x="68.8" y="201.5">10</text>
<text x="28.5" y="206.3">V</text>
<text x="52.9" y="204.8">8,9</text>
<text x="57.2" y="206.2">VIN</text>
<text x="65.9" y="204.9">BST</text>
<text x="75.5" y="206">SW</text>
<text x="80.2" y="204.8">1,2</text>
<text x="90.4" y="209.8">D1</text>
<text x="99.2" y="208.3">C6</text>
<text x="119.1" y="205">V</text>
<text x="119.1" y="207">3.3V</text>
<text x="54.5" y="214.4">3</text>
<text x="57.2" y="215.9">EN</text>
<text x="76" y="215.7">FB</text>
<text x="80.2" y="214.4">5</text>
<text x="99.2" y="210.2">NS</text>
<text x="28.6" y="216">EN</text>
<text x="54.5" y="224.1">7</text>
<text x="57.2" y="225.6">FREQ</text>
<text x="72.8" y="225.4">COMP</text>
<text x="80.2" y="224.1">4</text>
<text x="66.4" y="230">GND</text>
<text x="69.2" y="233">6</text>
<text x="87.8" y="228">C3</text>
<text x="87.8" y="230">680pF</text>
<text x="96.6" y="231.8">C5</text>
<text x="96.6" y="233.7">NS</text>
</g>
<g font-size="1.7" fill="#231f20">
<text x="29.7" y="206.5">IN</text>
<text x="120.4" y="205.3">OUT</text>
</g>
</svg>
